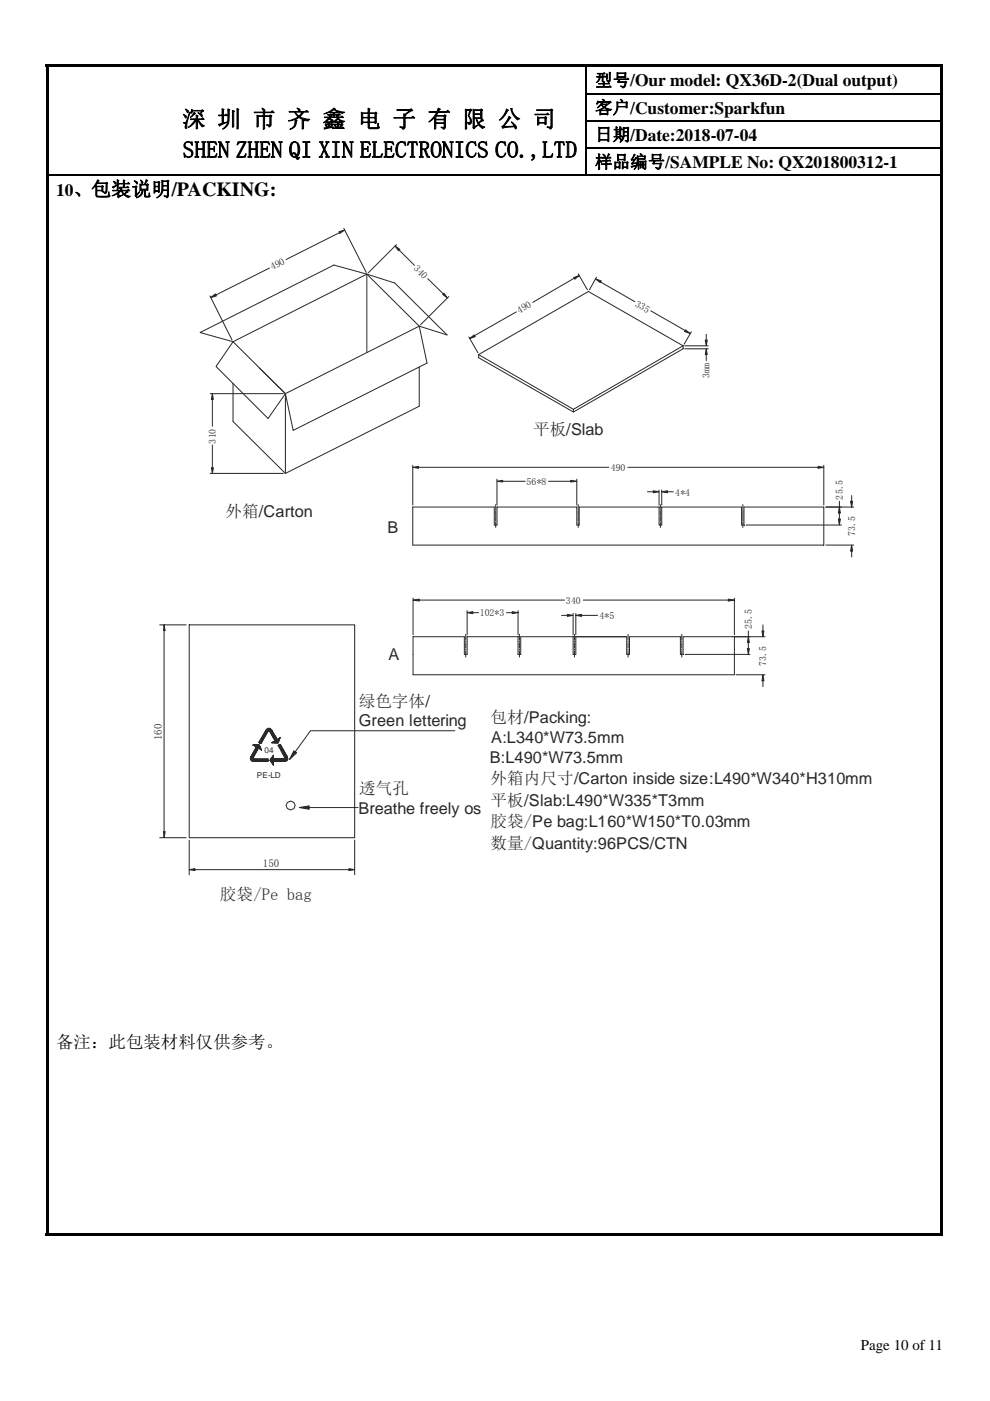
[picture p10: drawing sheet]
<svg xmlns="http://www.w3.org/2000/svg" width="210mm" height="297mm" viewBox="0 0 210 297" stroke-linecap="round" stroke-linejoin="round" font-family="sans-serif">
<g fill="#000">
<path d="M9.7 13.7h.6v.5h-.6zM9.7 13.7h115v.5h-115zM9.7 14.2h.6v5.5h-.6zM124.7 13.7h74.7v.5h-74.7zM199.4 13.7h.5v.5h-.5zM199.4 14.2h.5v5.5h-.5zM9.7 19.7h.6v.3h-.6zM9.7 20h.6v5.5h-.6zM9.7 25.5h.6v.3h-.6zM9.7 25.8h.6v5.5h-.6zM9.7 31.3h.6v.2h-.6zM9.7 31.5h.6v5.5h-.6z"/>
<path d="M124.2 19.7h.2v.3h-.2zM124.2 25.5h.2v.3h-.2zM124.2 31.3h.2v.2h-.2zM199.4 19.7h.5v.3h-.5zM199.4 20h.5v5.5h-.5zM199.4 25.5h.5v.3h-.5zM199.4 25.8h.5v5.5h-.5zM199.4 31.3h.5v.2h-.5zM199.4 31.5h.5v5.5h-.5z"/>
</g>
<path d="M124.3 14.2v5.5M124.4 19.9h75M124.3 20v5.5M124.3 25.8v5.5M124.3 31.5v5.5M124.4 25.6h75M124.4 31.4h75" fill="none" stroke="#000" stroke-width=".25"/>
<path d="M33.8 132.5h5.8M34.8 133.7v42.6M40.1 132.5h35.1v45.1h-35.1zM33.8 177.6h5.8" fill="none" stroke="#212830" stroke-width=".21"/>
<path d="M34.7 176.3h.3l-.2 1.3z" fill="#212830"/>
<path d="M34.7 176.3h.3l-.2 1.3z" fill="none" stroke="#212830" stroke-width=".21"/>
<path d="M34.8 132.5l.2 1.2h-.3z" fill="#212830"/>
<path d="M34.8 132.5l.2 1.2h-.3zM40.1 178.1v7.4M75.2 178.1v7.4M41.4 184.4h32.6" fill="none" stroke="#212830" stroke-width=".21"/>
<path d="M40.1 184.4l1.3-.2v.4z" fill="#212830"/>
<path d="M40.1 184.4l1.3-.2v.4z" fill="none" stroke="#212830" stroke-width=".21"/>
<path d="M74 184.2l1.2 .2-1.2 .2z" fill="#212830"/>
<path d="M74 184.2l1.2 .2-1.2 .2z" fill="none" stroke="#212830" stroke-width=".21"/>
<path d="M56.5 154.7l.3-.3 .8 .3z" fill="#212830"/>
<path d="M56.5 154.7l.3-.3 .8 .3z" fill="none" stroke="#212830" stroke-width=".21"/>
<path d="M56.8 154.4h.5l.3 .3z" fill="#212830"/>
<path d="M56.8 154.4h.5l.3 .3z" fill="none" stroke="#212830" stroke-width=".21"/>
<path d="M56.3 154.9l.2-.2 1.2 .2z" fill="#212830"/>
<path d="M56.3 154.9l.2-.2 1.2 .2z" fill="none" stroke="#212830" stroke-width=".21"/>
<path d="M56.5 154.7h1.1l.1 .2z" fill="#212830"/>
<path d="M56.5 154.7h1.1l.1 .2z" fill="none" stroke="#212830" stroke-width=".21"/>
<path d="M57.1 154.9h.6z" fill="#212830"/>
<path d="M57.1 154.9h.6z" fill="none" stroke="#212830" stroke-width=".21"/>
<path d="M57.1 154.9h.6z" fill="#212830"/>
<path d="M57.1 154.9h.6z" fill="none" stroke="#212830" stroke-width=".21"/>
<path d="M56.3 154.9h.6z" fill="#212830"/>
<path d="M56.3 154.9h.6z" fill="none" stroke="#212830" stroke-width=".21"/>
<path d="M56.3 154.9h.7z" fill="#212830"/>
<path d="M56.3 154.9h.7z" fill="none" stroke="#212830" stroke-width=".21"/>
<path d="M58.8 156.8l.6-.4-.2 .4z" fill="#212830"/>
<path d="M58.8 156.8l.6-.4-.2 .4z" fill="none" stroke="#212830" stroke-width=".21"/>
<path d="M57.1 154.9l1.5 1.5h-.7z" fill="#212830"/>
<path d="M57.1 154.9l1.5 1.5h-.7z" fill="none" stroke="#212830" stroke-width=".21"/>
<path d="M57.1 154.9h.6l.9 1.5z" fill="#212830"/>
<path d="M57.1 154.9h.6l.9 1.5z" fill="none" stroke="#212830" stroke-width=".21"/>
<path d="M57.9 156.4l.9 .4h-.6z" fill="#212830"/>
<path d="M57.9 156.4l.9 .4h-.6z" fill="none" stroke="#212830" stroke-width=".21"/>
<path d="M57.9 156.4h.7l.2 .4z" fill="#212830"/>
<path d="M57.9 156.4h.7l.2 .4z" fill="none" stroke="#212830" stroke-width=".21"/>
<path d="M58.2 156.8l1 .3h-.8z" fill="#212830"/>
<path d="M58.2 156.8l1 .3h-.8z" fill="none" stroke="#212830" stroke-width=".21"/>
<path d="M58.2 156.8h1v.3z" fill="#212830"/>
<path d="M58.2 156.8h1v.3z" fill="none" stroke="#212830" stroke-width=".21"/>
<path d="M56.3 154.9l-.8 2.5h-.6z" fill="#212830"/>
<path d="M56.3 154.9l-.8 2.5h-.6z" fill="none" stroke="#212830" stroke-width=".21"/>
<path d="M56.3 154.9h.6l-1.4 2.5z" fill="#212830"/>
<path d="M56.3 154.9h.6l-1.4 2.5z" fill="none" stroke="#212830" stroke-width=".21"/>
<path d="M57.6 157.5h1.3z" fill="#212830"/>
<path d="M57.6 157.5h1.3z" fill="none" stroke="#212830" stroke-width=".21"/>
<path d="M57.6 157.5l.8-.4 .5 .4z" fill="#212830"/>
<path d="M57.6 157.5l.8-.4 .5 .4z" fill="none" stroke="#212830" stroke-width=".21"/>
<path d="M58.4 157.1h.8l-.3 .4z" fill="#212830"/>
<path d="M58.4 157.1h.8l-.3 .4z" fill="none" stroke="#212830" stroke-width=".21"/>
<path d="M55.1 157.5h.3l-.1 .2z" fill="#212830"/>
<path d="M55.1 157.5h.3l-.1 .2z" fill="none" stroke="#212830" stroke-width=".21"/>
<path d="M54.9 157.4l.5 .1z" fill="#212830"/>
<path d="M54.9 157.4l.5 .1z" fill="none" stroke="#212830" stroke-width=".21"/>
<path d="M54.9 157.4h.6l-.1 .1z" fill="#212830"/>
<path d="M54.9 157.4h.6l-.1 .1z" fill="none" stroke="#212830" stroke-width=".21"/>
<path d="M59.3 157.9l.1-.1z" fill="#212830"/>
<path d="M59.3 157.9l.1-.1z" fill="none" stroke="#212830" stroke-width=".21"/>
<path d="M53.7 158h1.3z" fill="#212830"/>
<path d="M53.7 158h1.3z" fill="none" stroke="#212830" stroke-width=".21"/>
<path d="M59 158l.3-.1 .3 .1z" fill="#212830"/>
<path d="M59 158l.3-.1 .3 .1z" fill="none" stroke="#212830" stroke-width=".21"/>
<path d="M59.3 157.9l.3 .1z" fill="#212830"/>
<path d="M59.3 157.9l.3 .1z" fill="none" stroke="#212830" stroke-width=".21"/>
<path d="M53.7 158l1.5 .3h-.8z" fill="#212830"/>
<path d="M53.7 158l1.5 .3h-.8z" fill="none" stroke="#212830" stroke-width=".21"/>
<path d="M53.7 158h1.3l.2 .3z" fill="#212830"/>
<path d="M53.7 158h1.3l.2 .3z" fill="none" stroke="#212830" stroke-width=".21"/>
<path d="M54.8 158.5h.5l.2 .5z" fill="#212830"/>
<path d="M54.8 158.5h.5l.2 .5z" fill="none" stroke="#212830" stroke-width=".21"/>
<path d="M54.4 158.3l.9 .2h-1z" fill="#212830"/>
<path d="M54.4 158.3l.9 .2h-1z" fill="none" stroke="#212830" stroke-width=".21"/>
<path d="M54.4 158.3h.8l.1 .2z" fill="#212830"/>
<path d="M54.4 158.3h.8l.1 .2z" fill="none" stroke="#212830" stroke-width=".21"/>
<path d="M54.3 158.5l.3 .5h-.6z" fill="#212830"/>
<path d="M54.3 158.5l.3 .5h-.6z" fill="none" stroke="#212830" stroke-width=".21"/>
<path d="M54.3 158.5h.5l-.2 .5z" fill="#212830"/>
<path d="M54.3 158.5h.5l-.2 .5z" fill="none" stroke="#212830" stroke-width=".21"/>
<path d="M58 160.1l-.1 .4h-.1z" fill="#212830"/>
<path d="M58 160.1l-.1 .4h-.1z" fill="none" stroke="#212830" stroke-width=".21"/>
<path d="M54 159l-.2 1.5h-.6z" fill="#212830"/>
<path d="M54 159l-.2 1.5h-.6z" fill="none" stroke="#212830" stroke-width=".21"/>
<path d="M54 159h.6l-.8 1.5z" fill="#212830"/>
<path d="M54 159h.6l-.8 1.5z" fill="none" stroke="#212830" stroke-width=".21"/>
<path d="M59 158l2 2.5h-.6z" fill="#212830"/>
<path d="M59 158l2 2.5h-.6z" fill="none" stroke="#212830" stroke-width=".21"/>
<path d="M59 158h.6l1.4 2.5z" fill="#212830"/>
<path d="M59 158h.6l1.4 2.5z" fill="none" stroke="#212830" stroke-width=".21"/>
<path d="M53.2 160.5l.5 .2h-.5z" fill="#212830"/>
<path d="M53.2 160.5l.5 .2h-.5z" fill="none" stroke="#212830" stroke-width=".21"/>
<path d="M53.2 160.5h.6l-.1 .2z" fill="#212830"/>
<path d="M53.2 160.5h.6l-.1 .2z" fill="none" stroke="#212830" stroke-width=".21"/>
<path d="M60.4 160.5l.6 .3h-.5z" fill="#212830"/>
<path d="M60.4 160.5l.6 .3h-.5z" fill="none" stroke="#212830" stroke-width=".21"/>
<path d="M60.4 160.5h.6v.3z" fill="#212830"/>
<path d="M60.4 160.5h.6v.3z" fill="none" stroke="#212830" stroke-width=".21"/>
<path d="M53.2 160.7l.4 .1z" fill="#212830"/>
<path d="M53.2 160.7l.4 .1z" fill="none" stroke="#212830" stroke-width=".21"/>
<path d="M53.2 160.7h.5z" fill="#212830"/>
<path d="M53.2 160.7h.5z" fill="none" stroke="#212830" stroke-width=".21"/>
<path d="M60.5 160.8h.5z" fill="#212830"/>
<path d="M60.5 160.8h.5z" fill="none" stroke="#212830" stroke-width=".21"/>
<path d="M60.5 160.8h.5z" fill="#212830"/>
<path d="M60.5 160.8h.5z" fill="none" stroke="#212830" stroke-width=".21"/>
<path d="M53.1 160.8h.6z" fill="#212830"/>
<path d="M53.1 160.8h.6z" fill="none" stroke="#212830" stroke-width=".21"/>
<path d="M53.2 160.8h.5z" fill="#212830"/>
<path d="M53.2 160.8h.5z" fill="none" stroke="#212830" stroke-width=".21"/>
<path d="M53.1 160.8l.7 .1z" fill="#212830"/>
<path d="M53.1 160.8l.7 .1z" fill="none" stroke="#212830" stroke-width=".21"/>
<path d="M53.1 160.8l.7 .1z" fill="#212830"/>
<path d="M53.1 160.8l.7 .1z" fill="none" stroke="#212830" stroke-width=".21"/>
<path d="M53.1 160.9h.7z" fill="#212830"/>
<path d="M53.1 160.9h.7z" fill="none" stroke="#212830" stroke-width=".21"/>
<path d="M53.1 160.9h.7z" fill="#212830"/>
<path d="M53.1 160.9h.7z" fill="none" stroke="#212830" stroke-width=".21"/>
<path d="M60.5 160.9h.5z" fill="#212830"/>
<path d="M60.5 160.9h.5z" fill="none" stroke="#212830" stroke-width=".21"/>
<path d="M60.5 160.8l.5 .1z" fill="#212830"/>
<path d="M60.5 160.8l.5 .1z" fill="none" stroke="#212830" stroke-width=".21"/>
<path d="M57.8 160.5l.1 .4h-.5z" fill="#212830"/>
<path d="M57.8 160.5l.1 .4h-.5z" fill="none" stroke="#212830" stroke-width=".21"/>
<path d="M57.8 160.5h.1v.4z" fill="#212830"/>
<path d="M57.8 160.5h.1v.4z" fill="none" stroke="#212830" stroke-width=".21"/>
<path d="M60.4 160.9h.6z" fill="#212830"/>
<path d="M60.4 160.9h.6z" fill="none" stroke="#212830" stroke-width=".21"/>
<path d="M60.5 160.9h.5z" fill="#212830"/>
<path d="M60.5 160.9h.5z" fill="none" stroke="#212830" stroke-width=".21"/>
<path d="M60.4 160.9h.6z" fill="#212830"/>
<path d="M60.4 160.9h.6z" fill="none" stroke="#212830" stroke-width=".21"/>
<path d="M60.4 160.9h.6z" fill="#212830"/>
<g fill="none" stroke="#212830" stroke-width=".21">
<path d="M53.1 160.9l3.8 .4h-3.6zM53.1 160.9h3.8v.4zM53.3 161.3l3.6 .1h-3.1zM53.3 161.3h3.6v.1zM53.3 161.3h3.6M57.3 161.2l3.5 .1zM57.3 161.2h3.6zM57.3 161.2h3.6M57.4 161.3l3 .1h-3zM57.4 161.3h3.4l-.4 .1zM57.4 161.3h3.4M57.4 160.9h3z"/>
<path d="M57.4 160.9l3.5 .3h-3.6zM57.4 160.9h3.6l-.1 .3zM57.4 160.9h3M57.9 161.4h2.5zM57.9 161.4h2.5M60.4 160.9h.6z"/>
</g>
<path d="M57.3 161.1h3.7" fill="none" stroke="#212830" stroke-width=".3"/>
<path d="M53.1 161.1h3.8" fill="none" stroke="#212830" stroke-width=".36"/>
<path d="M57.4 161.4h.5l.1 .8z" fill="#212830"/>
<path d="M57.4 161.4h.5l.1 .8z" fill="none" stroke="#212830" stroke-width=".21"/>
<path d="M57.4 161.4h.5z" fill="#212830"/>
<path d="M57.4 161.4h.5z" fill="none" stroke="#212830" stroke-width=".21"/>
<path d="M57.4 161.4h.5z" fill="#212830"/>
<g fill="none" stroke="#212830" stroke-width=".21">
<path d="M126.5 58.8l-1.5 2.6M127.4 59.8l7.3 4.2M101.5 75.2l23.3-13.4 20.1 11.5-23.3 13.5zM138 65.9l7.3 4.2M144.9 73.3v.7l-23.3 13.4-20.1-11.6v-.6M146.6 70.4l-1.5 2.6M121.6 86.8v.6M53.7 158l1.2-.1 .6 1.1M54.4 158.3l-1.2 2.2-.1 .4 .2 .4 .5 .1h3.1v-.5h-3.1l-.2-.1 1.2-2.3M54.4 158.3l-.7-.3 .7 .3M54.8 158.5l.7 .5-.7-.5M58.4 157.1l-.8 .4 .8-.4"/>
<path d="M58.8 156.8l-1.2-2.1-.3-.3h-.5l-1.9 3 .4 .3 1.7-2.8 1.4 2.2M58.8 156.8l.6-.4-.6 .4M59.4 156.4l-.5 1.1h-1.3M57.4 161.4h.5zM57.9 160.9l2.6-.1-1.5-2.8 .4-.2 1.6 2.7v.4l-.2 .4-.4 .1h-2.5M57.9 161.4l.1 .8-.1-.8M57.9 160.9l.1-.8-.1 .8M58 160.1l-.7 1.1 .7 1M61 170.1l.7-.3 .6 .3 .3 .7-.3 .6-.6 .3-.7-.3-.3-.6z"/>
</g>
<path d="M126.3 59.1l1.2 .5-.2 .3z" fill="#212830"/>
<path d="M126.3 59.1l1.2 .5-.2 .3z" fill="none" stroke="#212830" stroke-width=".21"/>
<path d="M145.4 69.9l1 .8-1.2-.4z" fill="#212830"/>
<path d="M145.2 73.3h5M145.2 74h5M145.4 69.9l1 .8-1.2-.4zM149.8 70.9v1.2M149.8 75.2v1.3" fill="none" stroke="#212830" stroke-width=".21"/>
<path d="M149.6 72.1h.4l-.2 1.2z" fill="#212830"/>
<path d="M149.6 72.1h.4l-.2 1.2z" fill="none" stroke="#212830" stroke-width=".21"/>
<path d="M149.8 74l.2 1.2h-.4z" fill="#212830"/>
<path d="M121.8 59l-8.8 5.1M122.6 58.1l2 3.3M99.4 71.4l2 3.4M109.5 66.1l-8.9 5.1M149.8 74l.2 1.2h-.4z" fill="none" stroke="#212830" stroke-width=".21"/>
<path d="M99.6 71.8l1-.8 .2 .4z" fill="#212830"/>
<path d="M99.6 71.8l1-.8 .2 .4z" fill="none" stroke="#212830" stroke-width=".21"/>
<path d="M121.7 58.8l1.2-.4-1 .8z" fill="#212830"/>
<g fill="none" stroke="#212830" stroke-width=".21">
<path d="M57.1 56.8l-11.3 5.7M72 49.3l-11.3 5.7M72.9 48.4l4.8 9.4M77.8 58.1l-7-1.9-28.4 14.3 7 2M77.8 58.1v16.7M77.8 58.1l5.9 1.9 11.1 11-5.9-1.8M121.7 58.8l1.2-.4-1 .8zM44.5 62.7l4.7 9.4M49.4 72.5l11.1 11v16.9M49.4 72.5l-3.6 5.2 11.1 11 3.6-5.2M55 78l5.5 5.5M88.9 69.2l1.7 7.8-28.4 14.2-1.7-7.7"/>
<path d="M88.9 77.8v8.3l-28.4 14.3M88.9 69.2l-11.1-11.1-28.4 14.4M88.9 69.2l-28.4 14.3M49.4 81.3v8.1l11.1 11"/>
</g>
<path d="M44.7 63.1l1-.8 .2 .4z" fill="#212830"/>
<path d="M44.7 63.1l1-.8 .2 .4z" fill="none" stroke="#212830" stroke-width=".21"/>
<path d="M71.9 49.1l1.2-.3-1 .7z" fill="#212830"/>
<path d="M71.9 49.1l1.2-.3-1 .7zM84.1 51.9l-6 5.9M84.7 53l3.2 3.3M90.7 59.1l3.3 3.2M95.2 62.9l-6 6" fill="none" stroke="#212830" stroke-width=".21"/>
<path d="M83.8 52.2l1 .7-.3 .3z" fill="#212830"/>
<path d="M83.8 52.2l1 .7-.3 .3z" fill="none" stroke="#212830" stroke-width=".21"/>
<path d="M93.9 62.4l.3-.2 .7 1z" fill="#212830"/>
<path d="M93.9 62.4l.3-.2 .7 1zM44.6 83.5h15.5M45 84.7v5.7M45 94.3v4.9M44.6 100.4h15.5" fill="none" stroke="#212830" stroke-width=".21"/>
<path d="M45 83.5l.3 1.2h-.5z" fill="#212830"/>
<path d="M45 83.5l.3 1.2h-.5z" fill="none" stroke="#212830" stroke-width=".21"/>
<path d="M44.8 99.2h.5l-.3 1.2z" fill="#212830"/>
<path d="M44.8 99.2h.5l-.3 1.2z" fill="none" stroke="#212830" stroke-width=".21"/>
<path d="M62.3 159.2l.6 .4-1.5 1.5z" fill="#212830"/>
<path d="M62.3 159.2l.6 .4-1.5 1.5zM96.5 154.9h-30.7l-3.2 4.5" fill="none" stroke="#212830" stroke-width=".21"/>
<path d="M63.5 171.2l2.1-.3v.7z" fill="#212830"/>
<g fill="none" stroke="#212830" stroke-width=".21">
<path d="M105.1 107v.8M105.1 108v.2M105.1 108.3v.9M105.1 109.3v.2M105.1 109.7v.8M105.1 110.7v.1M105.1 111v.8M122.6 107v.8M122.6 108v.2M122.6 108.3v.9M122.6 109.3v.2M122.6 109.7v.8"/>
<path d="M122.6 110.7v.1M122.6 111v.8M140.1 107v.8M140.1 108v.2M140.1 108.3v.9M140.1 109.3v.2M140.1 109.7v.8M140.1 110.7v.1M140.1 111v.8M157.3 111.3v-3.8h-16.9v3.8h-.6v-3.8h-16.9v3.8h-.6v-3.8h-16.9v3.8h-.6v-3.8h-17.3v8.1h87.2M87.6 126.8v7.8M88.9 127.2h30.8"/>
<path d="M98.8 134.5v1.2M98.8 135.9v.3M98.8 136.4v1M98.8 137.6v.2M98.8 138v1.3M110.2 134.5v1.2M110.2 135.9v.3M110.2 136.4v1M110.2 137.6v.2M110.2 138v1.3M121.8 134.5v1.2M121.8 135.9v.3"/>
<path d="M121.8 136.4v1M121.8 137.6v.2M121.8 138v1.3M123.7 127.2h30.8M133.2 134.5v1.2M133.2 135.9v.3M133.2 136.4v1M133.2 137.6v.2M133.2 138v1.3M144.4 135h-10.9v3.7h-.6v-3.7h-10.8v3.7h-.5v-3.7h-11.2v3.7h-.5v-3.7h-10.8v3.7h-.6v-3.7h-10.9v8.1h68.2M155.8 126.8v7.8M63.5 171.2l2.1-.3v.7z"/>
<path d="M65.6 171.2h10.3"/>
</g>
<path d="M87.6 127.2l1.3-.2v.4z" fill="#212830"/>
<path d="M87.6 127.2l1.3-.2v.4z" fill="none" stroke="#212830" stroke-width=".21"/>
<path d="M154.5 127l1.3 .2-1.3 .2z" fill="#212830"/>
<path d="M87.5 98.7v8.4M88.8 99.1h40.3M133.2 99.1h40.3M174.7 98.7v8.4M154.5 127l1.3 .2-1.3 .2z" fill="none" stroke="#212830" stroke-width=".21"/>
<path d="M87.5 99.1l1.3-.2v.4z" fill="#212830"/>
<path d="M87.5 99.1l1.3-.2v.4z" fill="none" stroke="#212830" stroke-width=".21"/>
<path d="M173.5 98.9l1.2 .2-1.2 .2z" fill="#212830"/>
<path d="M173.5 98.9l1.2 .2-1.2 .2zM99.1 129.5v5.1M100.3 129.9h1.2M107.4 129.9h1.2M109.9 129.5v5.1" fill="none" stroke="#212830" stroke-width=".21"/>
<path d="M99.1 129.9l1.2-.2v.4z" fill="#212830"/>
<path d="M99.1 129.9l1.2-.2v.4z" fill="none" stroke="#212830" stroke-width=".21"/>
<path d="M108.6 129.7l1.3 .2-1.3 .2z" fill="#212830"/>
<path d="M108.6 129.7l1.3 .2-1.3 .2zM119.1 130.5h1.2M121.6 130v4.6M122.1 130v4.6M123.4 130.5h3.3" fill="none" stroke="#212830" stroke-width=".21"/>
<path d="M120.3 130.3l1.3 .2-1.3 .2z" fill="#212830"/>
<path d="M120.3 130.3l1.3 .2-1.3 .2z" fill="none" stroke="#212830" stroke-width=".21"/>
<path d="M122.1 130.5l1.3-.2v.4z" fill="#212830"/>
<path d="M137.3 104.3h1.3M139.8 103.9v3.2M140.4 103.9v3.2M141.6 104.3h1.2M122.1 130.5l1.3-.2v.4z" fill="none" stroke="#212830" stroke-width=".21"/>
<path d="M138.6 104.1l1.2 .2-1.2 .2z" fill="#212830"/>
<path d="M138.6 104.1l1.2 .2-1.2 .2z" fill="none" stroke="#212830" stroke-width=".21"/>
<path d="M140.4 104.3l1.2-.2v.4z" fill="#212830"/>
<path d="M105.4 101.6v5.5M106.6 102h4.8M116.4 102h4.7M122.3 101.6v5.5M140.4 104.3l1.2-.2v.4z" fill="none" stroke="#212830" stroke-width=".21"/>
<path d="M105.4 102l1.2-.2v.4z" fill="#212830"/>
<path d="M105.4 102l1.2-.2v.4z" fill="none" stroke="#212830" stroke-width=".21"/>
<path d="M121.1 101.8l1.2 .2-1.2 .2z" fill="#212830"/>
<path d="M121.1 101.8l1.2 .2-1.2 .2zM158.2 111.3h20.3M175.2 107.5h3.3M178 106.3v1.2M178 108.8v1.2" fill="none" stroke="#212830" stroke-width=".21"/>
<path d="M177.8 110h.4l-.2 1.3z" fill="#212830"/>
<path d="M177.8 110h.4l-.2 1.3z" fill="none" stroke="#212830" stroke-width=".21"/>
<path d="M178 107.5l.2 1.3h-.4z" fill="#212830"/>
<path d="M175.2 115.6h5.9M175.2 107.5h5.9M178 107.5l.2 1.3h-.4zM180.6 105.1v1.2M180.6 116.9v1.2" fill="none" stroke="#212830" stroke-width=".21"/>
<path d="M180.6 115.6l.2 1.3h-.4z" fill="#212830"/>
<path d="M180.6 115.6l.2 1.3h-.4z" fill="none" stroke="#212830" stroke-width=".21"/>
<path d="M180.4 106.3h.4l-.2 1.2z" fill="#212830"/>
<g fill="none" stroke="#212830" stroke-width=".21">
<path d="M157.3 111.3h.5v-3.8h16.9v8.1M157.6 107v.8M157.6 108v.2M157.6 108.3v.9M157.6 109.3v.2M157.6 109.7v.8M157.6 110.7v.1M157.6 111v.8M180.4 106.3h.4l-.2 1.2zM144.3 135v3.7h.6v-3.7h10.9v8.1M144.6 134.5v1.2M144.6 135.9v.3"/>
<path d="M144.6 136.4v1M144.6 137.6v.2M144.6 138v1.3M145.3 138.7h13.8M155.9 135h3.2M158.7 133.8v1.2M158.7 136.2v1.3"/>
</g>
<path d="M158.5 137.5h.4l-.2 1.2z" fill="#212830"/>
<path d="M158.5 137.5h.4l-.2 1.2z" fill="none" stroke="#212830" stroke-width=".21"/>
<path d="M158.7 135l.2 1.2h-.4z" fill="#212830"/>
<path d="M155.9 135h6.4M158.7 135l.2 1.2h-.4zM161.8 132.5v1.3M156.1 143.1h6.2M161.8 144.4v1.2" fill="none" stroke="#212830" stroke-width=".21"/>
<path d="M161.8 143.1l.2 1.3h-.4z" fill="#212830"/>
<path d="M161.8 143.1l.2 1.3h-.4z" fill="none" stroke="#212830" stroke-width=".21"/>
<path d="M161.6 133.8h.4l-.2 1.2z" fill="#212830"/>
<path d="M161.6 133.8h.4l-.2 1.2z" fill="none" stroke="#212830" stroke-width=".21"/>
<path d="M9.7 37h.6v.3h-.6zM199.4 37h.5v.3h-.5zM9.7 37.3h.6v224.7h-.6zM9.7 261.5h189.7v.5h-189.7zM199.4 37.3h.5v224.7h-.5zM199.4 261.5h.5v.5h-.5z" fill="#000"/>
<path d="M10.3 37.2h189.1" fill="none" stroke="#000" stroke-width=".25"/>
<g font-size="4.9">
<text x="38.7" y="26.9">深 圳 市 齐 鑫 电 子 有 限 公 司</text>
<text x="38.8" y="33.4">SHEN ZHEN QI XIN ELECTRONICS CO.,LTD</text>
</g>
<text font-size="4.2" x="19.3" y="41.6">包装说明/PACKING:</text>
<g font-size="3.7">
<text x="126.2" y="18.3">型号/Our model: QX36D-2(Dual output)</text>
<text x="126.2" y="24.1">客户/Customer:Sparkfun</text>
<text x="126.2" y="29.8">日期/Date:2018-07-04</text>
<text x="126.2" y="35.6">样品编号/SAMPLE No: QX201800312-1</text>
<text x="11.9" y="41.6">10、</text>
<text x="11.9" y="222.1">备注：此包装材料仅供参考。</text>
</g>
<g font-size="3.5" fill="#212830">
<text x="113.1" y="92.2">平板/Slab</text>
<text x="47.8" y="109.6">外箱/Carton</text>
<text x="82.2" y="113">B</text>
<text x="82.4" y="139.8">A</text>
<text x="76.1" y="149.8">绿色字体/</text>
<text x="76.1" y="154">Green lettering</text>
<text x="104" y="153.4">包材/Packing:</text>
<text x="103.9" y="161.7">B:L490*W73.5mm</text>
<text x="104.2" y="157.5">A:L340*W73.5mm</text>
<text x="104" y="166.2">外箱内尺寸/Carton inside size:L490*W340*H310mm</text>
<text x="76" y="172.6">Breathe freely os</text>
<text x="76.2" y="168.4">透气孔</text>
<text x="104" y="170.9">平板/Slab:L490*W335*T3mm</text>
<text x="104" y="175.4">胶袋/Pe bag:L160*W150*T0.03mm</text>
<text x="104" y="180">数量/Quantity:96PCS/CTN</text>
<text x="46.6" y="190.9">胶袋/Pe bag</text>
</g>
<text font-size="3.2" x="182.6" y="286.3">Page 10 of 11</text>
<g font-size="2.3" fill="#212830">
<text x="34.3" y="156.9" transform="rotate(-90 34.3 156.9)">160</text>
<text x="55.8" y="183.9">150</text>
</g>
<g font-size="2.1" fill="#212830">
<text x="57.8" y="57.3" transform="rotate(-27 57.8 57.3)">490</text>
<text x="87.6" y="57.1" transform="rotate(45 87.6 57.1)">340</text>
<text x="134.6" y="64.8" transform="rotate(30 134.6 64.8)">335</text>
<text x="110.2" y="66.5" transform="rotate(-30 110.2 66.5)">490</text>
<text x="150.5" y="80.2" transform="rotate(-90 150.5 80.2)">3mm</text>
<text x="45.8" y="94" transform="rotate(-90 45.8 94)">310</text>
<text x="129.5" y="99.9">490</text>
<text x="111.7" y="102.8">56*8</text>
<text x="143.2" y="105.1">4*4</text>
<text x="178.8" y="105.9" transform="rotate(-90 178.8 105.9)">25.5</text>
<text x="181.4" y="113.7" transform="rotate(-90 181.4 113.7)">73.5</text>
<text x="101.7" y="130.7">102*3</text>
<text x="120" y="128">340</text>
<text x="127.2" y="131.3">4*5</text>
<text x="159.4" y="133.4" transform="rotate(-90 159.4 133.4)">25.5</text>
<text x="162.5" y="141.2" transform="rotate(-90 162.5 141.2)">73.5</text>
</g>
<g font-size="1.7" fill="#212830">
<text x="56.1" y="159.7">04</text>
<text x="54.5" y="165">PE-LD</text>
</g>
</svg>
